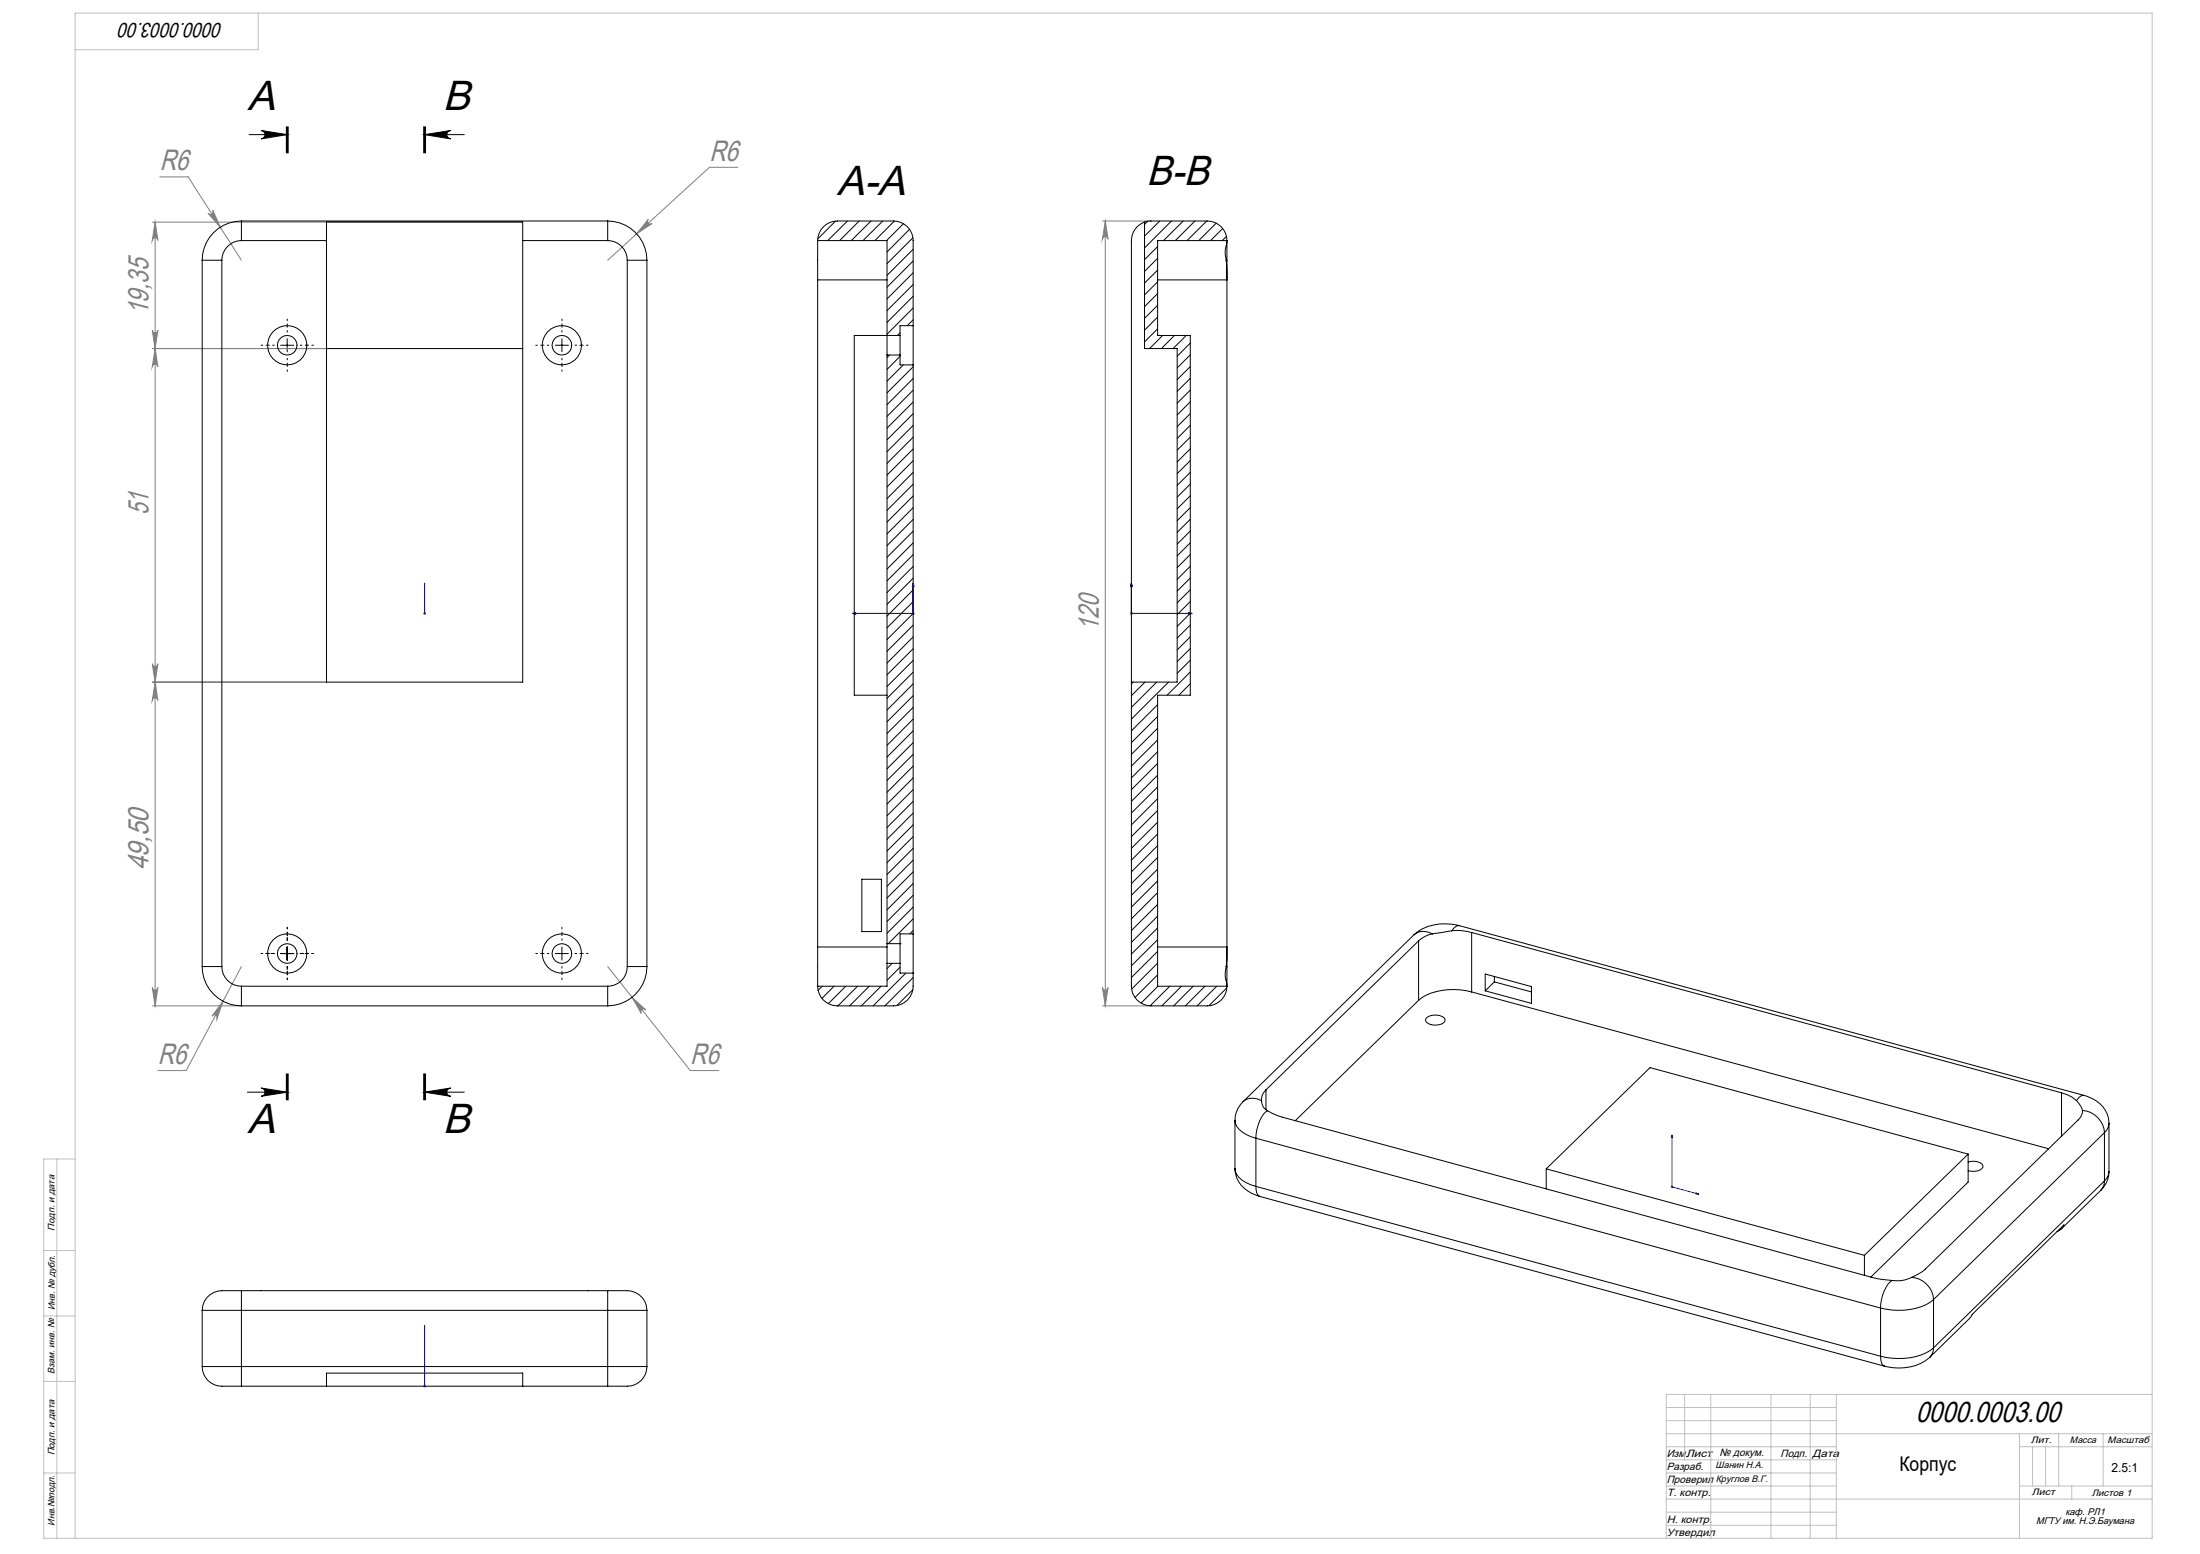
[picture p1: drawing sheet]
<svg xmlns="http://www.w3.org/2000/svg" width="841mm" height="594mm" viewBox="0 0 841 594" stroke-linecap="round" stroke-linejoin="round" font-family="sans-serif">
<g fill="none" stroke="#000" stroke-width=".38">
<path d="M95.2 51.5h14.6M99.8 49.9l10 1.6-10 1.6a1.61 1.61 0 0 0 1.5-1.6 1.61 1.61 0 0 0-1.5-1.6zM109.5 48.5v10zM109.8 48.5v10M110.2 48.5v10M162 48.5v10M162.3 51.5l10-1.6a1.61 1.61 0 0 0-1.5 1.6 1.61 1.61 0 0 0 1.5 1.6zM162.3 51.5h15.2M162.3 48.5v10M162.7 48.5v10M107.3 132h5M109.8 129.5v5"/>
<path d="M212.3 132h5M214.8 129.5v5M107.3 364.5h5M109.8 362v5M212.3 364.5h5M214.8 362v5M94.6 417.5h15.2M99.8 415.9l10 1.6-10 1.6a1.59 1.59 0 0 0 1.5-1.6 1.59 1.59 0 0 0-1.5-1.6zM109.5 410.5v10M109.8 410.5v10M110.2 410.5v10M162 410.5v10"/>
<path d="M162.3 417.5l10-1.6a1.59 1.59 0 0 0-1.5 1.6 1.59 1.59 0 0 0 1.5 1.6zM162.3 417.5h15.2M162.3 410.5v10M162.7 410.5v10"/>
</g>
<g fill="none" stroke="#00f" stroke-width=".38">
<path d="M162.3 222.9v1.1v-1.1M162.3 234.2v.6zM162.3 234.5h.1M162.3 222.9v11.6M325.9 234.5l1.2-.3v.6zM349.1 222.9l.3 1.1h-.6zM349.1 222.9v11.6h-23.2M432.5 222.9l.3 1.1h-.6zM432.5 222.9v11.6h23.2M454.5 234.2l1.2 .3-1.2 .3zM639.2 433.8l.2 1.1-.5-.1zM639.2 433.8v19.9l10.2 2.8"/>
<path d="M648.4 455.9l1 .6-1-.1zM162.3 506.7v1.2v-1.2M162.3 506.7v23.2M162.3 529.6v.5zM162.3 529.9h.1"/>
</g>
<g fill="none" stroke="#808080" stroke-width=".38">
<path d="M61.1 67.6h10.8l20.4 31.9M282.1 64h-10.9l-38.9 35.5M58.3 84.9h66.5M59.3 84.9l1.1 7a1.08 1.08 0 0 0-1.1-1 1.08 1.08 0 0 0-1.1 1zM59.3 84.9v299.6M79.6 81.5a1.07 1.07 0 0 0 1.4 .3 1.07 1.07 0 0 0 .4-1.4l2.8 6.4zM247.8 83.8a1.08 1.08 0 0 0 0 1.5 1.08 1.08 0 0 0 1.5 .1l-5.9 4zM421.5 84.5h18.5M422.5 84.5l1.1 7a1.08 1.08 0 0 0-1.1-1 1.08 1.08 0 0 0-1.1 1zM422.5 84.5v300M58.2 126.2a1.08 1.08 0 0 0 1.1 1.1 1.08 1.08 0 0 0 1.1-1.1l-1.1 7zM58.3 133.2h66.5"/>
<path d="M59.3 133.2l1.1 7a1.08 1.08 0 0 0-1.1-1 1.08 1.08 0 0 0-1.1 1zM161.8 234.5h1M162 234.1l.7 .7M162.3 234v1M162.7 234.1l-.7 .7M348.6 234.5h1M348.7 234.1l.7 .7M349.1 234v1M349.4 234.1l-.7 .7M432 234.5h1M432.2 234.1l.7 .7M432.5 234v1"/>
<path d="M432.9 234.1l-.7 .7M58.2 253.7a1.08 1.08 0 0 0 1.1 1 1.08 1.08 0 0 0 1.1-1l-1.1 7zM58.3 260.7h66.5M59.3 260.7l1.1 7a1.08 1.08 0 0 0-1.1-1 1.08 1.08 0 0 0-1.1 1zM58.2 377.5a1.08 1.08 0 0 0 1.1 1 1.08 1.08 0 0 0 1.1-1l-1.1 7zM92.3 369.5l-21.1 39.7h-10.9M232.3 369.5l31.6 39.7h10.8M421.4 377.5a1.08 1.08 0 0 0 1.1 1 1.08 1.08 0 0 0 1.1-1l-1.1 7zM58.3 384.5h34M85.3 382.7l-2.4 6.7a1.08 1.08 0 0 0-.5-1.4 1.08 1.08 0 0 0-1.4 .4zM241.6 381.2l5.2 4.8a1.08 1.08 0 0 0-1.5-.1 1.08 1.08 0 0 0-.2 1.5zM421.5 384.5h18.5"/>
<path d="M638.7 453.7h1M638.8 453.3l.7 .7M639.2 453.2v1M639.5 453.3l-.7 .7M161.8 529.9h1M162 529.5l.7 .7M162.3 529.4v1M162.7 529.5l-.7 .7"/>
</g>
<path d="M109.8 359.5v-1.3M104.8 364.5h-1.2M109.8 369.5v1.2M114.8 364.5h1.3" fill="none" stroke="#000" stroke-width=".38" stroke-dasharray="15.2 1.3 1.3 1.3"/>
<g fill="none" stroke="#000" stroke-width=".38" stroke-dasharray="15.2 1.3 1.3 1.3" stroke-dashoffset="14.6">
<path d="M104.8 132h-5M109.8 127v-5M109.8 137v5M114.8 132h5M209.8 132h-5M214.8 127v-5M214.8 137v5M219.8 132h5M109.8 359.5v-5M214.8 359.5v-5M104.8 364.5h-5M109.8 369.5v5"/>
<path d="M114.8 364.5h5M209.8 364.5h-5M214.8 369.5v5M219.8 364.5h5"/>
</g>
<g fill="none" stroke="#c0c0c0" stroke-width=".38">
<path d="M98.7 5v14h-70M21.7 443v145M28.7 443h-12v145h806v-583h-794v583M16.7 478h12M16.7 503h12M16.7 528h12M637 538h65M644 533v25M654 533v55M677 533v55M692 533v55M702 533v55"/>
<path d="M822.7 533h-185.7v55M637 548h185.7M637 543h65M637 553h65M637 558h65M772 553h50.7M772 548v40M777 553v15M782 553v15M787 548v20M804 548v20M16.7 563h12"/>
<path d="M637 563h65M637 568h65M637 573h185.7M637 578h65M772 568h50.7M792 568v5M637 583h65"/>
</g>
<g fill="#000">
<path d="M162.3 51.5l10-1.6a1.61 1.61 0 0 0-1.5 1.6 1.61 1.61 0 0 0 1.5 1.6zM162.3 417.5l10-1.6a1.59 1.59 0 0 0-1.5 1.6 1.59 1.59 0 0 0 1.5 1.6z"/>
<path d="M99.8 415.9l10 1.6-10 1.6a1.59 1.59 0 0 0 1.5-1.6 1.59 1.59 0 0 0-1.5-1.6zM99.8 49.9l10 1.6-10 1.6a1.61 1.61 0 0 0 1.5-1.6 1.61 1.61 0 0 0-1.5-1.6z"/>
</g>
<g fill="#00f">
<path d="M162.3 222.9v1.1zM162.3 234.2v.6z"/>
<path d="M349.1 222.9l.3 1.1h-.6zM325.9 234.5l1.2-.3v.6zM349.1 222.9l.3 1.1h-.6zM325.9 234.5l1.2-.3v.6zM648.4 455.9l1 .6-1-.1zM639.2 433.8l.2 1.1-.5-.1zM162.3 529.6v.5zM162.3 506.7v1.2zM432.5 222.9l-.3 1.1h.6zM454.5 234.2v.6l1.2-.3zM432.5 222.9l-.3 1.1h.6zM454.5 234.2v.6l1.2-.3z"/>
</g>
<g fill="#808080">
<path d="M241.6 381.2l3.5 6.2a1.08 1.08 0 0 1 .3-1.5 1.08 1.08 0 0 1 1.4 .1zM247.8 83.8l-4.4 5.6 5.9-4a1.08 1.08 0 0 1-1.5-.1 1.08 1.08 0 0 1 0-1.5zM79.6 81.5l4.6 5.3-2.8-6.4a1.07 1.07 0 0 1-.4 1.4 1.07 1.07 0 0 1-1.4-.3zM85.3 382.7l-4.3 5.7a1.08 1.08 0 0 1 1.4-.4 1.08 1.08 0 0 1 .5 1.4z"/>
<path d="M422.5 84.5l1.1 7a1.08 1.08 0 0 0-1.1-1 1.08 1.08 0 0 0-1.1 1zM421.4 377.5a1.08 1.08 0 0 0 1.1 1 1.08 1.08 0 0 0 1.1-1l-1.1 7z"/>
<path d="M59.3 84.9l1.1 7a1.08 1.08 0 0 0-1.1-1 1.08 1.08 0 0 0-1.1 1zM58.2 126.2a1.08 1.08 0 0 0 1.1 1.1 1.08 1.08 0 0 0 1.1-1.1l-1.1 7zM59.3 133.2l1.1 7a1.08 1.08 0 0 0-1.1-1 1.08 1.08 0 0 0-1.1 1zM58.2 253.7a1.08 1.08 0 0 0 1.1 1 1.08 1.08 0 0 0 1.1-1l-1.1 7zM59.3 260.7l1.1 7a1.08 1.08 0 0 0-1.1-1 1.08 1.08 0 0 0-1.1 1zM58.2 377.5a1.08 1.08 0 0 0 1.1 1 1.08 1.08 0 0 0 1.1-1l-1.1 7z"/>
</g>
<g fill="none" stroke="#000" stroke-width=".38">
<path d="M77.3 99.5h7.5M77.3 99.5v270M84.8 99.5v270M92.3 84.5a15 15 0 0 0-15 15M92.3 84.5v7.5M92.3 92a7.5 7.5 0 0 0-7.5 7.5M92.3 92h32.5M92.3 84.5h140M124.8 92v-7.1h75v7.1M124.8 92v168.7h75v-168.7M199.8 92h32.5M232.3 92a7.5 7.5 0 0 1 7.5 7.5"/>
<path d="M232.3 84.5v7.5M232.3 84.5a15 15 0 0 1 15 15M239.8 99.5h7.5M239.8 99.5v270M247.3 99.5v270M312.6 92v285M312.6 92a7.5 7.5 0 0 1 7.5-7.5h21.5a7.5 7.5 0 0 1 7.5 7.5v32.5M312.6 92h26.5v43.7M319.4 84.5l-6.8 6.8M324 84.5l-7.6 7.5M328.4 84.5l-7.4 7.5M333 84.5l-7.6 7.5"/>
<path d="M337.4 84.5l-7.5 7.5M341.9 84.5l-7.5 7.5M345.4 85.5l-6.5 6.5M347.7 87.7l-8.6 8.6M349 90.9l-9.9 9.9M349.1 95.3l-10 10M349.1 99.8l-10 10M437.5 84.9l1.9-.4h22.1a7.5 7.5 0 0 1 7.5 7.5M437.5 84.9a7.5 7.5 0 0 0-5 7.1v285a7.5 7.5 0 0 0 7.5 7.5h21.5a7.5 7.5 0 0 0 7.5-7.5M437.5 84.9v48.3h12.5v127.5h-17.5M438.7 84.6l-1.2 1.2M442.5 94.3l-5 5"/>
<path d="M442.5 98.7l-5 5M443.3 84.5l-5.8 5.8M447.8 84.5l-10.3 10.3M452.3 84.5l-7.5 7.5M456.8 84.5l-7.5 7.5M461.3 84.5l-7.5 7.5M464.9 85.3l-6.6 6.7M467.4 87.3l-4.6 4.7M468.7 99.5l.3 7.5h-26.5M468.7 99.5h.3M468.8 90.4l-1.5 1.6M469 92v7.5"/>
<path d="M469 92l-.1 1.3a10.3 10.3 0 0 0-.2 6.2M469 92h-26.5v36.2h12.5v137.5h-12.5v111.3h26.5M469 99.5v270M312.6 107h26.5M349.1 104.3l-10 10M349.1 108.8l-10 9.9M349.1 113.2l-10 10.1M349.1 117.7l-10 10M442.5 103.3l-5 4.9M442.5 107.7l-5 5M442.5 112.2l-5 5M442.5 116.7l-5 5"/>
<path d="M124.8 133.2h75M339.1 135.7v225M339.1 135.7h5M340 135.7l-.9 1M344.1 128.2v7.5M344.1 127.2l-1 1M344.1 136.2l-5 5M344.1 135.7v3.8h5M344.1 128.2h-17.5v137.5h12.5M345.3 139.5l-6.2 6.2M349.1 124.5v15M349.1 139.5v217.5"/>
<path d="M349.1 124.5h-5v3.7M349.1 122.2l-2.3 2.3M442.5 121.2l-5 5M442.5 125.7l-5 5M444.5 128.2l-5 5M448.9 128.2l-4.9 5M453.5 128.2l-5 5M455 131.2l-5 5M455 135.6l-5 5M349.1 140.2l-10 10M349.1 144.7l-10 10M349.1 149.1l-10 10.1"/>
<path d="M349.1 153.7l-10 9.9M349.1 158.1l-10 10M455 140.1l-5 5M455 144.6l-5 5M455 149.1l-5 5M455 153.6l-5 5M455 158.1l-5 5M349.1 162.6l-10 10M349.1 167.1l-10 10M349.1 171.6l-10 10M349.1 176.1l-10 10M455 162.6l-5 5"/>
<path d="M455 167.1l-5 5M455 171.5l-5 5.1M455 176.1l-5 4.9M349.1 180.6l-10 10M349.1 185.1l-10 10M349.1 189.6l-10 10M349.1 194.1l-10 10M349.1 198.5l-10 10.1M455 180.5l-5 5.1M455 185l-5 5M455 189.5l-5 5M455 194l-5 5"/>
<path d="M455 198.5l-5 5M349.1 203.1l-10 9.9M349.1 207.5l-10 10M349.1 212l-10 10M349.1 216.5l-10 10M455 203l-5 5M455 207.5l-5 5M455 212l-5 5M455 216.5l-5 5M349.1 221l-10 10M349.1 225.5l-10 10M349.1 230l-10 10"/>
<path d="M349.1 234.5l-10 10M349.1 239l-10 9.9M455 220.9l-5 5M455 225.5l-5 4.9M455 229.9l-5 5M455 234.4l-5 5M455 238.9l-5 5M349.1 243.4l-10 10.1M349.1 248l-10 9.9M349.1 252.4l-10 10M349.1 256.9l-10 10M455 243.4l-5 5"/>
<path d="M455 247.9l-5 5M455 252.4l-5 5M455 256.9l-8.8 8.8M349.1 261.4l-10 10M349.1 265.9l-10 10M349.1 270.4l-10 10M349.1 274.9l-10 10M349.1 279.4l-10 10M433.2 260.7l-.7 .7M437.7 260.7l-5.2 5.2M442.2 260.7l-9.7 9.7M442.5 269.4l-10 10"/>
<path d="M442.5 273.9l-10 10M442.5 278.4l-10 10M446.7 260.7l-14.2 14.2M455 261.4l-4.4 4.3M349.1 283.9l-10 10M349.1 288.4l-10 9.9M349.1 292.8l-10 10.1M349.1 297.3l-10 10M442.5 282.9l-10 9.9M442.5 287.3l-10 10M442.5 291.8l-10 10M442.5 296.3l-10 10"/>
<path d="M349.1 301.8l-10 10M349.1 306.3l-10 10M349.1 310.8l-10 10M349.1 315.3l-10 10M349.1 319.8l-10 10M442.5 300.8l-10 10M442.5 305.3l-10 10M442.5 309.8l-10 10M442.5 314.3l-10 10M442.5 318.8l-10 10M329.5 336.1h7.4v20h-7.4zM349.1 324.3l-10 10"/>
<path d="M349.1 328.8l-10 10M349.1 333.3l-10 9.9M349.1 337.7l-10 10.1M442.5 323.2l-10 10.1M442.5 327.8l-10 9.9M442.5 332.2l-10 10M442.5 336.7l-10 10M349.1 357v15M349.1 357h-5v3.7M349.1 342.2l-10 10M349.1 346.7l-10 10M349.1 351.2l-9.6 9.5"/>
<path d="M349.1 355.7l-1.3 1.3M442.5 341.2l-10 10M442.5 345.7l-10 10M442.5 350.2l-10 10M442.5 354.7l-10 10M442.5 359.2l-10 10M540.6 357.3l-65.4 63.8M542.3 359.6l-58.4 57M542.3 359.6v22.8M547.6 357a10.5 10.5 0 0 0-5.3 2.6M547.6 357a5.8 5.8 0 0 0-7 .3M555 355.8a19.9 19.9 0 0 1 7.6 .6"/>
<path d="M555 355.8l-7.4 1.2M557.9 353.8a18.9 18.9 0 0 0-17.3 3.5M557.9 353.8a3.1 3.1 0 0 0-2.9 2M557.9 353.8l238.8 64.9M562.6 356.4l225.5 61.3M562.6 356.4v22.8M77.3 369.5a15.1 15.1 0 0 0 15 15M77.3 369.5h7.5M84.8 369.5a7.5 7.5 0 0 0 7.5 7.5M92.3 377v7.5M92.3 377h140M232.3 377v7.5"/>
<path d="M239.8 369.5a7.5 7.5 0 0 1-7.5 7.5M239.8 369.5h7.5M247.3 369.5a15.1 15.1 0 0 1-15 15M312.6 362h26.5M314.3 377l-1.6 1.6M318.8 377l-4.6 4.6M323.3 377l-6.6 6.6M327.8 377l-7.5 7.5M332.3 377l-7.5 7.5M336.8 377l-7.5 7.5M339.1 360.7v7.5M339.1 368.2v8.8h-26.5"/>
<path d="M339.1 368.2h5M339.1 360.7h5M341 368.2l-1.9 2M344.1 360.7h.1M344.1 360.7v7.5M344.1 369.7l-5 5M344.1 368.2v3.8h5M346.3 372l-12.5 12.5M349 378.3l-6.1 6M349.1 372v5a7.5 7.5 0 0 1-7.5 7.5h-21.5a7.6 7.6 0 0 1-7.5-7.5M349.1 373.7l-10.8 10.8M442.5 363.7l-10 10"/>
<path d="M442.5 368.2l-9.9 9.9M442.5 372.6l-8.6 8.7M442.5 362h26.5l-.3 7.5M442.7 377l-6.5 6.4M447.2 377l-7.5 7.5M451.7 377l-7.6 7.5M456.1 377l-7.4 7.5M460.6 377l-7.5 7.5M465.1 377l-7.5 7.5M468.7 369.5a20.5 20.5 0 0 0 .3 7.4v.1M468.7 369.5h.3M469 377.6l-6.9 6.9"/>
<path d="M469 369.5v7.5M562.6 379.2a25.1 25.1 0 0 0-19 2.1l-1.3 1.1M562.6 379.2l220.5 59.9M567.8 372.3l17.6 4.8v6.4l-17.6-4.8zM571.3 375.3l-3.5 3.4M571.3 375.3l14.1 3.9M571.3 373.3v2M92.3 384.5h140M542.3 382.4l-47.1 46M545.4 389a5.2 5.2 0 0 1 7 .6 1.99 1.99 0 0 1-2.1 2 4.7 4.7 0 0 1-5.3-1.4zM483.9 416.6a5 5 0 0 0-1.7 4.1M483.9 416.6v7.6"/>
<path d="M788.1 417.7l4 1.6 1.7 1.4M788.1 417.7v16.6M796.7 418.7a11.5 11.5 0 0 1 9.5 10.7M796.7 418.7a3.1 3.1 0 0 0-2.9 2M472.1 428.2a7.8 7.8 0 0 0 6 6.2l2 .7M472.1 428.2v18.5M475.2 421.1a9.7 9.7 0 0 0-3.1 7.1M480.1 435.1l238.8 64.9M480.1 435.1v18.4M482.2 420.7a4.2 4.2 0 0 0 2.3 3.9M482.2 420.7a5.8 5.8 0 0 0-7 .4M484.5 424.6a12 12 0 0 0-4.3 8.9l-.1 1.6"/>
<path d="M484.5 424.6l3.6 1.8 2.1 .6 225.6 61.3 7.5 1.1M793.8 420.7a8.7 8.7 0 0 1 2.3 3.8M796.1 424.5a5 5 0 0 1-1.8 3.7l-58.3 56.9-2.2 1.6-3.1 1.6M796.1 424.5a9 9 0 0 1 8.4 8.5M804.5 433l-65.4 63.7M804.5 433v18.4M806.2 429.4a4.7 4.7 0 0 1-1.7 3.6M806.2 429.4v18.4M472.1 446.7a7.8 7.8 0 0 0 6 6.2l2 .6M472.1 446.6a11.4 11.4 0 0 0 9.5 10.7M480.1 453.5a3.9 3.9 0 0 0 1.5 3.8M480.1 453.5l238.8 64.9"/>
<path d="M481.6 457.3l238.8 64.9M591.1 446.8v7.6M591.1 446.8l121.6 33M752.4 444.2l.3-.1a4.7 4.7 0 0 1 5.3 1.5 2.05 2.05 0 0 1-2 2l-1.2 .1-2.4-.2M752.4 441.1v10.7l-37.2 36.4M752.4 441.1l-39.7 38.7M752.4 441.1l-121.6-33-39.7 38.7M803.1 455l-15.2 14.8M804.5 451.4a4.8 4.8 0 0 1-1.4 3.6M804.5 451.4l-65.4 63.8M806.2 447.8a9.7 9.7 0 0 1-3.1 7.2M806.2 447.8a4.9 4.9 0 0 1-1.7 3.6"/>
<path d="M712.7 479.8v7.7M786.4 470.7h.1a4.6 4.6 0 0 0 2.5-2.5l-35.1 34.2-1 1.5-15.1 14.9M92.3 493.4h-2.9a21.3 21.3 0 0 0-7.7 .6 7.5 7.5 0 0 0-4.4 6.9M92.3 493.4v7.5M92.3 493.4h140M232.3 493.4h2.9a21.3 21.3 0 0 1 7.7 .6 7.5 7.5 0 0 1 4.4 6.9M232.3 493.4v7.5M718.9 500v18.4M723.3 489.4a13.5 13.5 0 0 0-4.4 10.6M730.7 488.3a12.1 12.1 0 0 1-7.4 1.1M730.7 488.3a9 9 0 0 1 8.4 8.4M739.1 496.7a22.2 22.2 0 0 1-18.1 3.7l-2.1-.4"/>
<path d="M739.1 496.7v18.5M77.3 500.9h15M77.3 500.9v21.5M92.3 500.9h140M92.3 500.9v21.5M232.3 500.9h15M232.3 500.9v21.5M247.3 500.9v21.5M718.9 518.4a3.9 3.9 0 0 0 1.5 3.8M737.8 518.8a18.9 18.9 0 0 1-17.4 3.4M739.1 515.2a23.4 23.4 0 0 1-20.2 3.2M739.1 515.2a5 5 0 0 1-1.3 3.6"/>
<path d="M77.3 522.4h15M77.3 522.4a8 8 0 0 0 9.7 7.5h5.3M92.3 522.4v7.5M92.3 522.4h140M92.3 529.9h140M124.8 529.9v-5h75v5M232.3 522.4h15M232.3 522.4v7.5M247.3 522.4a8 8 0 0 1-9.7 7.5h-5.3"/>
<circle cx="109.8" cy="132" r="7.5"/>
<circle cx="109.8" cy="132" r="3.8"/>
<circle cx="214.8" cy="132" r="7.5"/>
<circle cx="214.8" cy="132" r="3.8"/>
<circle cx="109.8" cy="364.5" r="7.5"/>
<circle cx="109.8" cy="364.5" r="3.8"/>
<circle cx="214.8" cy="364.5" r="7.5"/>
<circle cx="214.8" cy="364.5" r="3.8"/>
</g>
<g font-size="16.1">
<text x="94.6" y="42">А</text>
<text x="169.3" y="42">В</text>
<text x="438.3" y="70.9">В-В</text>
<text x="319.9" y="74.4">А-А</text>
<text x="94.6" y="433.2">А</text>
<text x="169.3" y="433.2">В</text>
</g>
<g font-size="11.2" fill="#808080">
<text x="61.1" y="65.1">R6</text>
<text x="271.2" y="61.4">R6</text>
<text x="56.8" y="120.4" transform="rotate(-90 56.8 120.4)">19,35</text>
<text x="56.8" y="196.9" transform="rotate(-90 56.8 196.9)">51</text>
<text x="420" y="241.3" transform="rotate(-90 420 241.3)">120</text>
<text x="56.8" y="332.7" transform="rotate(-90 56.8 332.7)">49,50</text>
<text x="60.3" y="406.7">R6</text>
<text x="263.9" y="406.7">R6</text>
</g>
<text font-size="11.2" x="732.4" y="543.7">0000.0003.00</text>
<text font-size="8" x="85.2" y="8.9" transform="rotate(-180 85.2 8.9)">0000.0003.00</text>
<text font-size="7.8" x="726.1" y="562.1">Корпус</text>
<text font-size="4.8" x="807.1" y="562.8">2.5:1</text>
<g font-size="4">
<text x="637.1" y="556.8">Изм.Лист</text>
<text x="657.3" y="556.7">№ докум.</text>
<text x="680.6" y="556.8">Подп.</text>
<text x="692.9" y="556.8">Дата</text>
<text x="637.2" y="561.9">Разраб.</text>
<text x="637.2" y="566.9">Проверил</text>
<text x="637.1" y="571.9">Т. контр.</text>
<text x="637.2" y="582.1">Н. контр.</text>
<text x="637.2" y="587">Утвердил</text>
</g>
<g font-size="3.7">
<text x="789.6" y="579.1">каф. РЛ1</text>
<text x="778.3" y="582.6">МГТУ им. Н.Э.Баумана</text>
</g>
<g font-size="3.6">
<text x="20.9" y="470.5" transform="rotate(-90 20.9 470.5)">Подп. и дата</text>
<text x="21" y="500.7" transform="rotate(-90 21 500.7)">Инв. № дубл.</text>
<text x="20.9" y="525.1" transform="rotate(-90 20.9 525.1)">Взам. инв. №</text>
<text x="776.4" y="551.6">Лит.</text>
<text x="791.3" y="551.6">Масса</text>
<text x="805.7" y="551.6">Масштаб</text>
<text x="20.8" y="556.3" transform="rotate(-90 20.8 556.3)">Подп. и дата</text>
<text x="655.8" y="561.3">Шанин Н.А.</text>
<text x="655.9" y="566.4">Круглов В.Г.</text>
<text x="776.8" y="571.5">Лист</text>
<text x="799.6" y="571.7">Листов 1</text>
<text x="20.9" y="583.1" transform="rotate(-90 20.9 583.1)">Инв.№подл.</text>
</g>
</svg>
